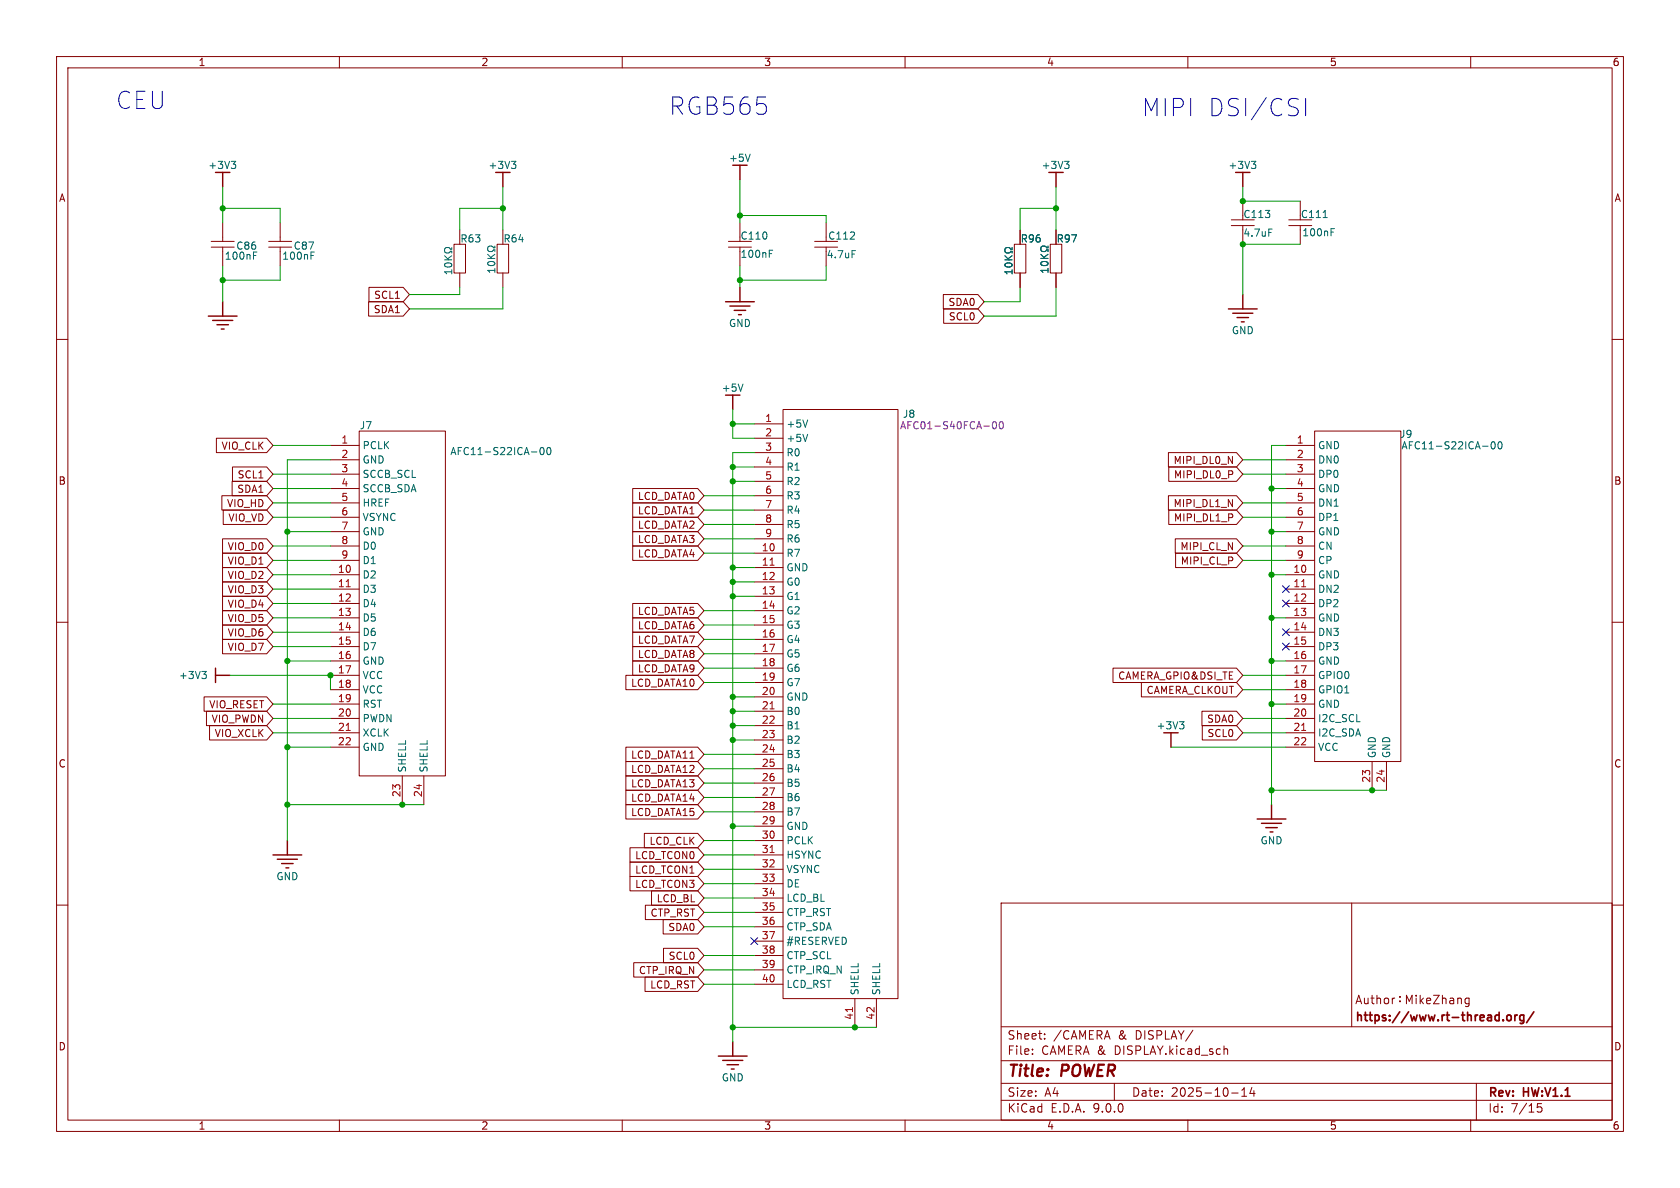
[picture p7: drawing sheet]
<svg xmlns="http://www.w3.org/2000/svg" width="297mm" height="210mm" viewBox="0 0 297 210" stroke-linecap="round" stroke-linejoin="round" font-family="sans-serif">
<g fill="none" stroke="#840000" stroke-width=".18">
<path d="M10 10h277v190h-277zM12 12h273v186h-273zM60 10v2M110 10v2M160 10v2M210 10v2M260 10v2M39.4 39.4v3.3M49.5 39.4v3.3M130.8 39.4v2.5M146 39.4v2.5M217.7 38.9h4"/>
<path d="M217.7 39.9h4M219.7 35.6v2.5M219.7 39.9v3.3M227.8 38.9h4.1M227.8 39.9h4.1M229.9 35.6v2.5M229.9 39.9v3.3M37.3 42.7h4.1M37.3 43.7h4.1M39.4 43.7v3.3M47.5 42.7h4.1M47.5 43.7h4.1"/>
<path d="M49.5 43.7v3.3M65.2 53.3h6.1l1.1 1.3-1.1 1.3h-6.1zM65.2 50.8h6.1l1.1 1.3-1.1 1.2h-6.1zM80.3 43.2h2v5.1h-2zM81.3 40.6v2.6M81.3 48.3v2.5M87.9 43.2h2v5.1h-2zM88.9 40.6v2.6M88.9 48.3v2.5M128.8 42.7h4M128.8 43.7h4M130.8 43.7v3.3"/>
<path d="M144 42.7h4.1M144 43.7h4.1M146 43.7v3.3M166.8 52.1h6.1l1.1 1.2-1.1 1.3h-6.1zM166.8 54.6h6.1l1.1 1.3-1.1 1.3h-6.1zM179.3 43.2h2.1v5.1h-2.1zM180.3 40.6v2.6M180.3 48.3v2.5M185.7 43.2h2v5.1h-2zM186.7 40.6v2.6M186.7 48.3v2.5M10 60h2"/>
<path d="M38.3 77.5h8.8l1.2 1.2-1.2 1.3h-8.8zM58.4 78.7h5.1M63.5 76.2h15.2v61h-15.2zM133.3 74.9h5.1M133.3 77.5h5.1M138.4 72.4h20.3v104.1h-20.3zM227.3 78.7h5.1M232.4 76.2h15.2v58.4h-15.2zM285 60h2M39.2 87.6h7.9l1.2 1.3-1.2 1.3h-7.9zM39.3 97.8h7.8l1.2 1.3-1.2 1.2h-7.8zM39.3 95.2h7.8l1.2 1.3-1.2 1.3h-7.8z"/>
<path d="M39.5 90.2h7.6l1.2 1.2-1.2 1.3h-7.6zM41 85.1h6.1l1.2 1.3-1.2 1.2h-6.1zM41.1 82.5h6l1.2 1.3-1.2 1.3h-6zM58.4 81.3h5.1M58.4 83.8h5.1M58.4 86.4h5.1M58.4 88.9h5.1M58.4 91.4h5.1M58.4 94h5.1M58.4 96.5h5.1M58.4 99.1h5.1M111.9 88.9h11.4l1.2 1.3-1.2 1.2h-11.4z"/>
<path d="M111.9 96.5h11.4l1.2 1.3-1.2 1.3h-11.4zM111.9 94h11.4l1.2 1.3-1.2 1.2h-11.4zM111.9 86.4h11.4l1.2 1.2-1.2 1.3h-11.4zM111.9 91.4h11.4l1.2 1.3-1.2 1.3h-11.4zM133.3 80h5.1M133.3 82.6h5.1M133.3 85.1h5.1M133.3 87.6h5.1M133.3 90.2h5.1M133.3 92.7h5.1M133.3 95.3h5.1M133.3 97.8h5.1"/>
<path d="M206.6 87.6h12l1.1 1.3-1.1 1.3h-12zM206.6 80h12l1.1 1.3-1.1 1.3h-12zM206.6 90.2h12l1.1 1.2-1.1 1.3h-12zM206.6 82.5h12l1.1 1.3-1.1 1.3h-12zM207.8 95.2h10.8l1.1 1.3-1.1 1.3h-10.8zM207.8 97.8h10.8l1.1 1.3-1.1 1.2h-10.8zM227.3 81.3h5.1M227.3 83.8h5.1M227.3 86.4h5.1M227.3 88.9h5.1M227.3 91.4h5.1M227.3 94h5.1"/>
<path d="M227.3 96.5h5.1M227.3 99.1h5.1M10 110h2M39.3 105.4h7.8l1.2 1.3-1.2 1.3h-7.8zM39.3 113h7.8l1.2 1.3-1.2 1.3h-7.8zM39.3 102.9h7.8l1.2 1.2-1.2 1.3h-7.8zM39.3 100.3h7.8l1.2 1.3-1.2 1.3h-7.8zM39.3 107.9h7.8l1.2 1.3-1.2 1.3h-7.8zM39.3 110.5h7.8l1.2 1.3-1.2 1.2h-7.8zM58.4 101.6h5.1M58.4 104.1h5.1M58.4 106.7h5.1"/>
<path d="M58.4 109.2h5.1M58.4 111.8h5.1M58.4 114.3h5.1M58.4 116.8h5.1M58.4 119.4h5.1M110.6 119.4h12.7l1.2 1.3-1.2 1.2h-12.7zM111.9 114.3h11.4l1.2 1.3-1.2 1.2h-11.4zM111.9 111.8h11.4l1.2 1.2-1.2 1.3h-11.4zM111.9 109.2h11.4l1.2 1.3-1.2 1.3h-11.4zM111.9 106.7h11.4l1.2 1.3-1.2 1.2h-11.4zM111.9 116.8h11.4l1.2 1.3-1.2 1.3h-11.4zM133.3 100.3h5.1"/>
<path d="M133.3 102.9h5.1M133.3 105.4h5.1M133.3 108h5.1M133.3 110.5h5.1M133.3 113h5.1M133.3 115.6h5.1M133.3 118.1h5.1M196.8 118.1h21.8l1.1 1.3-1.1 1.3h-21.8zM227.3 101.6h5.1M227.3 104.1h5.1M227.3 106.7h5.1M227.3 109.2h5.1"/>
<path d="M227.3 111.8h5.1M227.3 114.3h5.1M227.3 116.8h5.1M227.3 119.4h5.1M285 110h2M36.1 123.2h11l1.2 1.3-1.2 1.2h-11zM36.5 125.7h10.6l1.2 1.3-1.2 1.3h-10.6zM37 128.3h10.1l1.2 1.2-1.2 1.3h-10.1zM58.4 121.9h5.1M58.4 124.5h5.1M58.4 127h5.1M58.4 129.5h5.1"/>
<path d="M58.4 132.1h5.1M71.1 137.2v5M74.9 137.2v5M110.6 134.6h12.7l1.2 1.3-1.2 1.3h-12.7zM110.6 132.1h12.7l1.2 1.3-1.2 1.2h-12.7zM110.6 139.7h12.7l1.2 1.3-1.2 1.2h-12.7zM110.6 137.2h12.7l1.2 1.2-1.2 1.3h-12.7zM133.3 120.7h5.1M133.3 123.2h5.1M133.3 125.7h5.1M133.3 128.3h5.1M133.3 130.8h5.1"/>
<path d="M133.3 133.4h5.1M133.3 135.9h5.1M133.3 138.4h5.1M201.8 120.6h16.8l1.1 1.3-1.1 1.3h-16.8zM212.5 125.7h6.1l1.1 1.3-1.1 1.3h-6.1zM212.5 128.3h6.1l1.1 1.2-1.1 1.3h-6.1zM227.3 121.9h5.1M227.3 124.5h5.1M227.3 127h5.1M227.3 129.5h5.1M227.3 132.1h5.1M242.6 134.6v5.1"/>
<path d="M245.1 134.6v5.1M110.6 142.2h12.7l1.2 1.3-1.2 1.3h-12.7zM111.4 149.9h11.9l1.2 1.2-1.2 1.3h-11.9zM111.4 154.9h11.9l1.2 1.3-1.2 1.3h-11.9zM111.4 152.4h11.9l1.2 1.3-1.2 1.2h-11.9zM113.9 147.3h9.4l1.2 1.3-1.2 1.3h-9.4zM115.2 157.5h8.1l1.2 1.3-1.2 1.2h-8.1zM133.3 141h5.1M133.3 143.5h5.1M133.3 146.1h5.1M133.3 148.6h5.1M133.3 151.1h5.1"/>
<path d="M133.3 153.7h5.1M133.3 156.2h5.1M133.3 158.8h5.1M177 159.6h108v38.4h-108zM239 159.6v21.9M10 160h2M112 170.2h11.3l1.2 1.3-1.2 1.2h-11.3zM114 172.7h9.3l1.2 1.3-1.2 1.3h-9.3zM114.1 160h9.2l1.2 1.3-1.2 1.3h-9.2zM117.2 162.6h6.1l1.2 1.2-1.2 1.3h-6.1zM117.3 167.6h6l1.2 1.3-1.2 1.3h-6zM133.3 161.3h5.1"/>
<path d="M133.3 163.8h5.1M133.3 166.4h5.1M133.3 168.9h5.1M133.3 171.5h5.1M133.3 174h5.1M151.1 176.5v5.1M154.9 176.5v5.1M239.7 177.4l.5-1.5 .5 1.5M239.9 177h.7M241.2 176.4l.1 1h.3l.3-.1M241.9 176.4v1M242.4 176.4h.5"/>
<path d="M242.6 175.9v1.3l.3 .2M243.4 176.6l.2-.2 .4 .1 .1 .9M243.4 175.9v1.5M244.9 176.5l.3-.1 .3 .3v.5l-.3 .2h-.3l-.2-.2v-.5zM246.1 176.4v1M246.6 176.4l-.3 .1-.2 .2M247.5 176.9v.2M247.5 176.2v.1M248.6 177.4v-1.5l.5 1.1 .5-1.1v1.5M250.4 175.9v.2M250.4 176.4v1M251.1 175.9v1.5"/>
<path d="M251.2 176.9l.4 .5M251.6 176.4l-.5 .6M252.2 176.9l.7-.1v-.3l-.5-.1-.2 .3 .1 .7h.6M253.4 175.9h1l-1 1.5h1M255 176.6l.2-.2 .4 .1v.9M255 175.9v1.5M256.4 176.5h.5l.1 .9M257 176.8l-.5 .1a.29 .29 0 0 0-.2 .3 .29 .29 0 0 0 .2 .2h.5M257.7 176.6l.2-.2 .4 .1 .1 .9M257.7 176.4v1M259.7 176.5l-.4-.1-.3 .3v.5l.1 .2h.6M259.7 176.4v1.3l-.3 .2h-.3"/>
<path d="M285 160h2M60 198v2M110 198v2M160 198v2M177 194.5h108M177 191.5h108M177 187.5h108M177 181.5h108M182.5 186.3v.1M182.5 185.5v.1M184.7 183.6v.1M184.7 182.8v.1"/>
<path d="M197 191.5v3M210 198v2M216.5 185.5h.5v.9M217.7 193.2h1.2M219.5 193.8h.9M219.5 192.7l.5-.4v1.5M221.3 192.2l-.3 1.1h.9M221.7 192.8v1M260 198v2M261 191.5v6.5M272.5 195.1h-.7l-.1 .7 .3-.1h.5l.1 .3-.1 .5-.2 .1-.6-.1"/>
</g>
<path d="M266.5 179.5l.4-.1 .3 .3v.4l-.3 .3h-.4l-.1-.3v-.4zM267.8 179.4v1M268.2 179.4l-.2 .1-.2 .2M269.4 179.5l-.4-.1-.3 .3v.4l.1 .3h.6M269.4 179.4v1.2l-.3 .3h-.4M271.2 178.9l-1.3 1.9M265.7 180.3v.1" fill="none" stroke="#840000" stroke-width=".3"/>
<g fill="none" stroke="#006464" stroke-width=".18">
<path d="M40.9 28.5h.8l-.5 .5M41.4 29l.3 .2v.3l-.3 .3M90.4 28.5h.8l-.4 .5M91 29l.2 .2v.3l-.2 .3M132.6 27.2l-.4 1.3M188.2 28.5h.8l-.4 .5M188.7 29l.3 .2v.3l-.3 .3M221.2 28.5h.8l-.4 .5M221.8 29l.2 .2v.3l-.2 .3M233.9 38.5h.7M44.8 45.2h.4M55 45.2h.4"/>
<path d="M78.6 45.9h1.3M78.6 45.2l.7 .7M78.7 46.7a.75 .75 0 0 1 1.2 .2 .72 .72 0 0 1-1.3-.1zM79.9 48.1h-1.3l.4 .3M79.9 43.8v.3h-.3a.54 .54 0 0 0-.7-.3 .54 .54 0 0 0-.2 .7 .58 .58 0 0 0 .9-.1h.3v.3M79.9 47.7v.7M79.9 45.2l-.8 .6M86.2 45.7h1.3M86.2 45l.7 .7M86.3 46.3a.69 .69 0 0 1 1.2 .3 .72 .72 0 0 1-1.3-.1zM87.5 47.8h-1.3l.4 .4M87.5 43.5v.3h-.3a.54 .54 0 0 0-.7-.3 .54 .54 0 0 0-.2 .8 .58 .58 0 0 0 .9-.1h.3v.3"/>
<path d="M87.5 47.4v.8M87.5 45l-.7 .5M136 44.8h.4M136 44.2h.6M150.6 44.3h.6M177.7 45.9h1.2M177.7 45.2l.7 .7M177.8 46.6a.69 .69 0 0 1 1.1 .3 .72 .72 0 0 1-1.2-.1zM178.9 43.8v.3h-.2a.54 .54 0 0 0-.8-.3 .54 .54 0 0 0-.2 .7 .58 .58 0 0 0 1-.1h.2v.3M178.9 47.7v.7M178.9 48.1h-1.2l.3 .3M178.9 45.2l-.7 .6"/>
<path d="M184 45.7h1.3M184 45l.7 .7M184.1 46.3a.69 .69 0 0 1 1.2 .3 .72 .72 0 0 1-1.3-.1zM185.3 43.5v.3h-.3a.54 .54 0 0 0-.7-.3 .54 .54 0 0 0-.2 .8 .58 .58 0 0 0 .9-.1h.3v.3M185.3 47.4v.8M185.3 47.8h-1.3l.4 .4M185.3 45l-.8 .5M224.3 40.5h.6M235.3 41h.4M235.3 40.4h.6M93.9 79.9h1M95.6 79.2l.2-.1a.68 .68 0 0 1 .4 .6 .68 .68 0 0 1-.4 .7l-.2-.1-.1-.4z"/>
<path d="M96.8 79.2l.2-.1a.68 .68 0 0 1 .4 .6 .68 .68 0 0 1-.4 .7l-.2-.1-.1-.4zM131.4 67.9l-.5 1.3M142.8 74.2l-.4 1.3M142.8 76.8l-.4 1.2M262.1 78.9h1M263.7 78.2l.2-.1a.68 .68 0 0 1 .4 .6 .68 .68 0 0 1-.4 .7l-.2-.2-.1-.3zM265 78.1h.1a.68 .68 0 0 1 .5 .6 .68 .68 0 0 1-.5 .7 .84 .84 0 0 1-.1-1.3zM35.7 118.7h.8l-.4 .5M36.2 119.2l.3 .2v.3l-.3 .3M208.5 127.6h.8l-.4 .5M209.1 128.1l.2 .2v.3l-.2 .2"/>
</g>
<g fill="none" stroke="#840000" stroke-width=".25">
<path d="M39.4 30.5v2.5M88.9 30.5v2.5M130.8 29.2v2.6M186.7 30.5v2.5M219.7 30.5v2.5M36.8 55.9h5.1M37.6 56.6h3.5M38.4 57.4h2M39.1 58.2h.5M39.4 53.3v2.6M128.3 53.3h5M129 54.1h3.6"/>
<path d="M129.8 54.9h2M130.6 55.6h.5M130.8 50.8v2.5M217.2 54.6h5M217.9 55.4h3.6M218.7 56.1h2M219.5 56.9h.5M219.7 52.1v2.5M129.5 69.9v2.5M38.1 118.1v2.6M38.1 119.4h2.5M207 129.5v2.6"/>
<path d="M48.3 151.1h5M49 151.9h3.6M49.8 152.7h2M50.5 153.4h.6M50.8 148.6v2.5M222.2 144.8h5.1M223 145.5h3.6M223.8 146.3h2M224.5 147.1h.5M224.8 142.2v2.6M127 186.7h5.1M127.8 187.5h3.5"/>
<path d="M128.5 188.2h2.1M129.3 189h.5M129.5 184.2v2.5"/>
</g>
<path d="M136.1 99.9h.8M61.2 103.7h.7M230.1 103.7h.7M61.2 129.1h.7M136.1 125.3h.8M230.1 129.1h.7M136.1 150.7h.8M150.7 178.1v.7" fill="none" stroke="#a90000" stroke-width=".18"/>
<path d="M173.9 75.3h1M175.6 74.7l.1-.2a.68 .68 0 0 1 .5 .7 .68 .68 0 0 1-.5 .6l-.1-.1-.2-.4zM176.8 74.7l.2-.2a.68 .68 0 0 1 .4 .7 .68 .68 0 0 1-.4 .6l-.2-.1-.1-.4z" fill="none" stroke="#840084" stroke-width=".18"/>
<g fill="none" stroke="#009600" stroke-width=".18">
<path d="M39.4 33v6.4M39.4 36.8h10.1v2.6M88.9 36.8h-7.6v3.8M88.9 33v7.6M130.8 31.8v7.6M130.8 38.1h15.2v1.3M186.7 36.8h-6.4v3.8M186.7 33v7.6M219.7 33v2.6h10.2M39.4 47v6.3M49.5 47v2.5h-10.1M81.3 50.8v1.3h-8.9"/>
<path d="M88.9 50.8v3.8h-16.5M130.8 47v3.8M146 47v2.5h-15.2M180.3 50.8v2.5h-6.3M186.7 50.8v5.1h-12.7M229.9 43.2h-10.2v8.9M48.3 78.7h10.1M129.5 72.4v5.1h3.8M129.5 74.9h3.8M227.3 78.7h-2.5v63.5M48.3 83.8h10.1M48.3 91.4h10.1"/>
<path d="M48.3 88.9h10.1M48.3 86.4h10.1M48.3 99.1h10.1M48.3 96.5h10.1M50.8 94h7.6M58.4 81.3h-7.6v67.3M124.5 95.3h8.8M124.5 97.8h8.8M124.5 90.2h8.8M124.5 87.6h8.8M124.5 92.7h8.8M129.5 85.1h3.8"/>
<path d="M129.5 82.6h3.8M133.3 80h-3.8v104.2M219.7 83.8h7.6M219.7 91.4h7.6M219.7 88.9h7.6M219.7 81.3h7.6M219.7 99.1h7.6M219.7 96.5h7.6M224.8 94h2.5M224.8 86.4h2.5M40.6 119.4h17.8v2.5M48.3 101.6h10.1"/>
<path d="M48.3 109.2h10.1M48.3 106.7h10.1M48.3 104.1h10.1M48.3 114.3h10.1M48.3 111.8h10.1M50.8 116.8h7.6M124.5 110.5h8.8M124.5 113h8.8M124.5 115.6h8.8M124.5 108h8.8M124.5 118.1h8.8M129.5 105.4h3.8"/>
<path d="M129.5 102.9h3.8M129.5 100.3h3.8M219.7 119.4h7.6M224.8 116.8h2.5M224.8 101.6h2.5M224.8 109.2h2.5M48.3 129.5h10.1M48.3 124.5h10.1M48.3 127h10.1M50.8 132.1h7.6M124.5 120.7h8.8M124.5 133.4h8.8"/>
<path d="M124.5 135.9h8.8M124.5 138.4h8.8M129.5 123.2h3.8M129.5 128.3h3.8M129.5 130.8h3.8M129.5 125.7h3.8M207 132.1h20.3M219.7 129.5h7.6M219.7 127h7.6M219.7 121.9h7.6M224.8 124.5h2.5M224.8 139.7h20.3"/>
<path d="M50.8 142.2h24.1M124.5 141h8.8M124.5 143.5h8.8M124.5 153.7h8.8M124.5 151.1h8.8M124.5 148.6h8.8M124.5 156.2h8.8M124.5 158.8h8.8M129.5 146.1h3.8M124.5 161.3h8.8M124.5 163.8h8.8M124.5 171.5h8.8"/>
<path d="M124.5 174h8.8M124.5 168.9h8.8M129.5 181.6h25.4"/>
</g>
<path d="M226.7 113.7l1.2 1.2M226.7 106.1l1.2 1.2M226.7 111.2l1.2 1.2M226.7 103.5l1.2 1.2M227.9 113.7l-1.2 1.2M227.9 106.1l-1.2 1.2M227.9 111.2l-1.2 1.2M227.9 103.5l-1.2 1.2M132.7 165.8l1.3 1.2M134 165.8l-1.3 1.2" fill="none" stroke="#000084" stroke-width=".18"/>
<path d="M230.8 17.4v3.1" fill="none" stroke="#0000c2" stroke-width=".18"/>
<g fill="#009600" stroke="#009600" stroke-width=".18">
<circle cx="39.4" cy="36.8" r=".46"/>
<circle cx="50.8" cy="94" r=".46"/>
<circle cx="39.4" cy="49.5" r=".46"/>
<circle cx="219.7" cy="35.6" r=".46"/>
<circle cx="186.7" cy="36.8" r=".46"/>
<circle cx="224.8" cy="86.4" r=".46"/>
<circle cx="219.7" cy="43.2" r=".46"/>
<circle cx="129.5" cy="123.2" r=".46"/>
<circle cx="129.5" cy="125.7" r=".46"/>
<circle cx="129.5" cy="128.3" r=".46"/>
<circle cx="129.5" cy="130.8" r=".46"/>
<circle cx="50.8" cy="142.2" r=".46"/>
<circle cx="71.1" cy="142.2" r=".46"/>
<circle cx="50.8" cy="116.8" r=".46"/>
<circle cx="58.4" cy="119.4" r=".46"/>
<circle cx="50.8" cy="132.1" r=".46"/>
<circle cx="224.8" cy="124.5" r=".46"/>
<circle cx="224.8" cy="139.7" r=".46"/>
<circle cx="242.6" cy="139.7" r=".46"/>
<circle cx="224.8" cy="109.2" r=".46"/>
<circle cx="224.8" cy="116.8" r=".46"/>
<circle cx="224.8" cy="101.6" r=".46"/>
<circle cx="224.8" cy="94" r=".46"/>
<circle cx="129.5" cy="105.4" r=".46"/>
<circle cx="129.5" cy="102.9" r=".46"/>
<circle cx="129.5" cy="100.3" r=".46"/>
<circle cx="130.8" cy="38.1" r=".46"/>
<circle cx="129.5" cy="85.1" r=".46"/>
<circle cx="129.5" cy="82.6" r=".46"/>
<circle cx="88.9" cy="36.8" r=".46"/>
<circle cx="129.5" cy="74.9" r=".46"/>
<circle cx="130.8" cy="49.5" r=".46"/>
<circle cx="151.1" cy="181.6" r=".46"/>
<circle cx="129.5" cy="146.1" r=".46"/>
<circle cx="129.5" cy="181.6" r=".46"/>
</g>
<g font-size="4.2" fill="#0000c2">
<text x="20.3" y="19.6">CEU</text>
<text x="118.1" y="20.6">RGB565</text>
<text x="201.9" y="20.8">MIPI DSI/CSI</text>
</g>
<g font-size="2.8" fill="#840000">
<text x="178" y="190.9">Title:</text>
<text x="187.7" y="190.9">POWER</text>
</g>
<g font-size="2.1" fill="#840000">
<text x="178" y="184">Sheet:</text>
<text x="186.2" y="184">/CAMERA</text>
<text x="197.7" y="184">&amp;</text>
<text x="200.9" y="184">DISPLAY/</text>
<text x="239.5" y="181">https://www.rt-thread.org/</text>
<text x="178" y="186.7">File:</text>
<text x="184.1" y="186.7">CAMERA &amp;</text>
<text x="197.2" y="186.7">DISPLAY.kicad_sch</text>
<text x="178" y="196.9">KiCad</text>
<text x="178" y="194.1">Size:</text>
<text x="184.7" y="194.1">A4</text>
<text x="185.7" y="196.9">E.D.A.</text>
<text x="193.3" y="196.9">9.0.0</text>
<text x="200" y="194.1">Date:</text>
<text x="207" y="194.1">2025-10-14</text>
<text x="263" y="194.3">Rev:</text>
<text x="263" y="196.9">Id:</text>
<text x="267.1" y="196.9">7/15</text>
<text x="269.4" y="194.3">HW:V1.1</text>
</g>
<g font-size="1.8" fill="#840000">
<text x="35" y="11.9">1</text>
<text x="85" y="11.9">2</text>
<text x="135" y="11.9">3</text>
<text x="185" y="11.9">4</text>
<text x="235" y="11.9">5</text>
<text x="285" y="11.9">6</text>
<text x="10.3" y="35.9">A</text>
<text x="285.3" y="35.9">A</text>
<text x="66" y="53">SCL1</text>
<text x="66" y="55.6">SDA1</text>
<text x="167.6" y="54.3">SDA0</text>
<text x="167.6" y="56.8">SCL0</text>
<text x="39.1" y="79.7">VIO_CLK</text>
<text x="207.4" y="82.2">MIPI_DL0_N</text>
<text x="10.3" y="85.9">B</text>
<text x="40" y="89.9">VIO_HD</text>
<text x="41.9" y="87.3">SDA1</text>
<text x="41.9" y="84.8">SCL1</text>
<text x="112.7" y="88.6">LCD_DATA0</text>
<text x="207.4" y="89.9">MIPI_DL1_N</text>
<text x="207.4" y="84.8">MIPI_DL0_P</text>
<text x="285.3" y="85.9">B</text>
<text x="40.3" y="92.4">VIO_VD</text>
<text x="112.7" y="91.1">LCD_DATA1</text>
<text x="112.7" y="93.7">LCD_DATA2</text>
<text x="207.4" y="92.4">MIPI_DL1_P</text>
<text x="40.2" y="100">VIO_D1</text>
<text x="40.2" y="97.5">VIO_D0</text>
<text x="112.7" y="98.7">LCD_DATA4</text>
<text x="112.7" y="96.2">LCD_DATA3</text>
<text x="208.6" y="97.5">MIPI_CL_N</text>
<text x="208.6" y="100">MIPI_CL_P</text>
<text x="40.2" y="107.6">VIO_D4</text>
<text x="40.2" y="105.1">VIO_D3</text>
<text x="40.2" y="102.6">VIO_D2</text>
<text x="40.2" y="110.2">VIO_D5</text>
<text x="40.2" y="112.7">VIO_D6</text>
<text x="112.7" y="114">LCD_DATA7</text>
<text x="112.7" y="111.4">LCD_DATA6</text>
<text x="112.7" y="108.9">LCD_DATA5</text>
<text x="40.2" y="115.3">VIO_D7</text>
<text x="112.7" y="116.5">LCD_DATA8</text>
<text x="112.7" y="119.1">LCD_DATA9</text>
<text x="36.9" y="125.4">VIO_RESET</text>
<text x="111.5" y="121.6">LCD_DATA10</text>
<text x="197.6" y="120.3">CAMERA_GPIO&amp;DSI_TE</text>
<text x="202.6" y="122.9">CAMERA_CLKOUT</text>
<text x="37.3" y="128">VIO_PWDN</text>
<text x="37.9" y="130.5">VIO_XCLK</text>
<text x="213.3" y="128">SDA0</text>
<text x="213.4" y="130.5">SCL0</text>
<text x="10.3" y="135.9">C</text>
<text x="111.5" y="136.8">LCD_DATA12</text>
<text x="111.5" y="134.3">LCD_DATA11</text>
<text x="285.3" y="135.9">C</text>
<text x="111.5" y="141.9">LCD_DATA14</text>
<text x="111.5" y="139.4">LCD_DATA13</text>
<text x="111.5" y="144.5">LCD_DATA15</text>
<text x="114.7" y="149.5">LCD_CLK</text>
<text x="112.2" y="152.1">LCD_TCON0</text>
<text x="112.2" y="154.6">LCD_TCON1</text>
<text x="112.2" y="157.2">LCD_TCON3</text>
<text x="116" y="159.7">LCD_BL</text>
<text x="114.9" y="162.2">CTP_RST</text>
<text x="118.1" y="164.8">SDA0</text>
<text x="112.8" y="172.4">CTP_IRQ_N</text>
<text x="118.1" y="169.9">SCL0</text>
<text x="114.8" y="174.9">LCD_RST</text>
<text x="10.3" y="185.9">D</text>
<text x="285.3" y="185.9">D</text>
<text x="35" y="199.9">1</text>
<text x="85" y="199.9">2</text>
<text x="135" y="199.9">3</text>
<text x="185" y="199.9">4</text>
<text x="235" y="199.9">5</text>
<text x="285" y="199.9">6</text>
</g>
<g font-size="1.8" fill="#006464">
<text x="128.8" y="28.8">+5V</text>
<text x="36.7" y="30.1">+3V3</text>
<text x="86.3" y="30.1">+3V3</text>
<text x="184" y="30.1">+3V3</text>
<text x="217.1" y="30.1">+3V3</text>
<text x="219.7" y="38.7">C113</text>
<text x="229.9" y="38.7">C111</text>
<text x="230.1" y="42">100nF</text>
<text x="39.6" y="46.1">100nF</text>
<text x="41.7" y="44.3">C86</text>
<text x="49.8" y="46.1">100nF</text>
<text x="51.8" y="44.3">C87</text>
<text x="81.3" y="43.1">R63</text>
<text x="88.9" y="43.1">R64</text>
<text x="130.8" y="42.6">C110</text>
<text x="130.8" y="45.8">100nF</text>
<text x="146.1" y="45.9">4.7uF</text>
<text x="146.3" y="42.6">C112</text>
<text x="180.3" y="43.1">R96</text>
<text x="186.7" y="43.1">R97</text>
<text x="219.7" y="42">4.7uF</text>
<text x="128.8" y="58">GND</text>
<text x="217.7" y="59.3">GND</text>
<text x="127.5" y="69.4">+5V</text>
<text x="63.5" y="76.1">J7</text>
<text x="138.9" y="75.8">+5V</text>
<text x="247.4" y="77.6">J9</text>
<text x="64" y="79.6">PCLK</text>
<text x="64" y="82.1">GND</text>
<text x="79.5" y="80.7">AFC11-S22ICA-00</text>
<text x="138.9" y="78.3">+5V</text>
<text x="138.9" y="80.9">R0</text>
<text x="138.9" y="83.4">R1</text>
<text x="232.9" y="79.6">GND</text>
<text x="232.9" y="82.1">DN0</text>
<text x="247.7" y="79.6">AFC11-S22ICA-00</text>
<text x="64" y="84.7">SCCB_SCL</text>
<text x="64" y="87.2">SCCB_SDA</text>
<text x="64" y="89.8">HREF</text>
<text x="138.9" y="86">R2</text>
<text x="138.9" y="88.5">R3</text>
<text x="232.9" y="84.7">DP0</text>
<text x="232.9" y="87.2">GND</text>
<text x="232.9" y="89.8">DN1</text>
<text x="64" y="92.3">VSYNC</text>
<text x="64" y="94.8">GND</text>
<text x="138.9" y="91">R4</text>
<text x="138.9" y="93.6">R5</text>
<text x="232.9" y="92.3">DP1</text>
<text x="232.9" y="94.8">GND</text>
<text x="64" y="97.4">D0</text>
<text x="64" y="99.9">D1</text>
<text x="138.9" y="96.1">R6</text>
<text x="138.9" y="98.7">R7</text>
<text x="138.9" y="101.2">GND</text>
<text x="232.9" y="97.4">CN</text>
<text x="232.9" y="99.9">CP</text>
<text x="64" y="102.5">D2</text>
<text x="64" y="105">D3</text>
<text x="64" y="107.5">D4</text>
<text x="138.9" y="103.7">G0</text>
<text x="138.9" y="106.3">G1</text>
<text x="232.9" y="102.5">GND</text>
<text x="232.9" y="105">DN2</text>
<text x="232.9" y="107.5">DP2</text>
<text x="64" y="110.1">D5</text>
<text x="64" y="112.6">D6</text>
<text x="138.9" y="108.8">G2</text>
<text x="138.9" y="111.4">G3</text>
<text x="138.9" y="113.9">G4</text>
<text x="232.9" y="110.1">GND</text>
<text x="232.9" y="112.6">DN3</text>
<text x="64" y="115.2">D7</text>
<text x="64" y="117.7">GND</text>
<text x="138.9" y="116.4">G5</text>
<text x="138.9" y="119">G6</text>
<text x="232.9" y="115.2">DP3</text>
<text x="232.9" y="117.7">GND</text>
<text x="31.5" y="120.2">+3V3</text>
<text x="64" y="120.2">VCC</text>
<text x="64" y="122.8">VCC</text>
<text x="64" y="125.3">RST</text>
<text x="138.9" y="121.5">G7</text>
<text x="138.9" y="124.1">GND</text>
<text x="232.9" y="120.2">GPIO0</text>
<text x="232.9" y="122.8">GPIO1</text>
<text x="232.9" y="125.3">GND</text>
<text x="64" y="127.9">PWDN</text>
<text x="64" y="130.4">XCLK</text>
<text x="138.9" y="126.6">B0</text>
<text x="138.9" y="129.1">B1</text>
<text x="138.9" y="131.7">B2</text>
<text x="204.4" y="129.1">+3V3</text>
<text x="232.9" y="127.9">I2C_SCL</text>
<text x="232.9" y="130.4">I2C_SDA</text>
<text x="64" y="132.9">GND</text>
<text x="72" y="136.7" transform="rotate(-90 72 136.7)">SHELL</text>
<text x="75.8" y="136.7" transform="rotate(-90 75.8 136.7)">SHELL</text>
<text x="138.9" y="134.2">B3</text>
<text x="138.9" y="136.8">B4</text>
<text x="232.9" y="132.9">VCC</text>
<text x="243.4" y="134.1" transform="rotate(-90 243.4 134.1)">GND</text>
<text x="246" y="134.1" transform="rotate(-90 246 134.1)">GND</text>
<text x="138.9" y="139.3">B5</text>
<text x="138.9" y="141.8">B6</text>
<text x="138.9" y="144.4">B7</text>
<text x="138.9" y="146.9">GND</text>
<text x="138.9" y="149.5">PCLK</text>
<text x="222.8" y="149.5">GND</text>
<text x="48.8" y="155.8">GND</text>
<text x="138.9" y="152">HSYNC</text>
<text x="138.9" y="154.5">VSYNC</text>
<text x="138.9" y="157.1">DE</text>
<text x="138.9" y="159.6">LCD_BL</text>
<text x="138.9" y="162.2">CTP_RST</text>
<text x="138.9" y="164.7">CTP_SDA</text>
<text x="138.9" y="167.2">#RESERVED</text>
<text x="138.9" y="169.8">CTP_SCL</text>
<text x="138.9" y="172.3">CTP_IRQ_N</text>
<text x="138.9" y="174.9">LCD_RST</text>
<text x="152" y="176" transform="rotate(-90 152 176)">SHELL</text>
<text x="155.8" y="176" transform="rotate(-90 155.8 176)">SHELL</text>
<text x="127.5" y="191.4">GND</text>
</g>
<g font-size="1.8" fill="#a90000">
<text x="135.2" y="74.7">1</text>
<text x="135.2" y="77.2">2</text>
<text x="60.3" y="78.5">1</text>
<text x="60.3" y="81">2</text>
<text x="60.3" y="83.6">3</text>
<text x="135.2" y="79.8">3</text>
<text x="135.2" y="82.3">4</text>
<text x="229.2" y="78.5">1</text>
<text x="229.2" y="81">2</text>
<text x="229.2" y="83.6">3</text>
<text x="60.3" y="86.1">4</text>
<text x="60.3" y="88.6">5</text>
<text x="135.2" y="84.8">5</text>
<text x="135.2" y="87.4">6</text>
<text x="135.2" y="89.9">7</text>
<text x="229.2" y="86.1">4</text>
<text x="229.2" y="88.6">5</text>
<text x="60.3" y="91.2">6</text>
<text x="60.3" y="93.7">7</text>
<text x="135.2" y="92.5">8</text>
<text x="135.2" y="95">9</text>
<text x="229.2" y="91.2">6</text>
<text x="229.2" y="93.7">7</text>
<text x="59.6" y="101.3">10</text>
<text x="60.3" y="96.3">8</text>
<text x="60.3" y="98.8">9</text>
<text x="134.6" y="97.5">10</text>
<text x="134.6" y="100.1">11</text>
<text x="228.6" y="101.3">10</text>
<text x="229.2" y="96.3">8</text>
<text x="229.2" y="98.8">9</text>
<text x="59.6" y="103.9">11</text>
<text x="59.6" y="106.4">12</text>
<text x="134.6" y="102.6">12</text>
<text x="134.6" y="105.2">13</text>
<text x="134.6" y="107.7">14</text>
<text x="228.6" y="103.9">11</text>
<text x="228.6" y="106.4">12</text>
<text x="59.6" y="109">13</text>
<text x="59.6" y="111.5">14</text>
<text x="134.6" y="110.2">15</text>
<text x="134.6" y="112.8">16</text>
<text x="228.6" y="109">13</text>
<text x="228.6" y="111.5">14</text>
<text x="59.6" y="114">15</text>
<text x="59.6" y="116.6">16</text>
<text x="59.6" y="119.1">17</text>
<text x="134.6" y="115.3">17</text>
<text x="134.6" y="117.9">18</text>
<text x="228.6" y="114">15</text>
<text x="228.6" y="116.6">16</text>
<text x="228.6" y="119.1">17</text>
<text x="59.6" y="121.7">18</text>
<text x="59.6" y="124.2">19</text>
<text x="134.6" y="120.4">19</text>
<text x="134.6" y="122.9">20</text>
<text x="134.6" y="125.5">21</text>
<text x="228.6" y="121.7">18</text>
<text x="228.6" y="124.2">19</text>
<text x="59.6" y="126.7">20</text>
<text x="59.6" y="129.3">21</text>
<text x="59.6" y="131.8">22</text>
<text x="134.6" y="128">22</text>
<text x="134.6" y="130.6">23</text>
<text x="228.6" y="126.7">20</text>
<text x="228.6" y="129.3">21</text>
<text x="228.6" y="131.8">22</text>
<text x="134.6" y="133.1">24</text>
<text x="134.6" y="135.6">25</text>
<text x="70.9" y="141" transform="rotate(-90 70.9 141)">23</text>
<text x="74.7" y="141" transform="rotate(-90 74.7 141)">24</text>
<text x="134.6" y="138.2">26</text>
<text x="134.6" y="140.7">27</text>
<text x="134.6" y="143.3">28</text>
<text x="242.3" y="138.5" transform="rotate(-90 242.3 138.5)">23</text>
<text x="244.9" y="138.5" transform="rotate(-90 244.9 138.5)">24</text>
<text x="134.6" y="145.8">29</text>
<text x="134.6" y="148.3">30</text>
<text x="134.6" y="150.9">31</text>
<text x="134.6" y="153.4">32</text>
<text x="134.6" y="156">33</text>
<text x="134.6" y="158.5">34</text>
<text x="134.6" y="161">35</text>
<text x="134.6" y="163.6">36</text>
<text x="134.6" y="166.1">37</text>
<text x="134.6" y="168.7">38</text>
<text x="134.6" y="171.2">39</text>
<text x="134.6" y="173.7">40</text>
<text x="150.9" y="180.4" transform="rotate(-90 150.9 180.4)">41</text>
<text x="154.7" y="180.4" transform="rotate(-90 154.7 180.4)">42</text>
</g>
<g font-size="1.8" fill="#840084">
<text x="159" y="76.1">AFC01-S40FCA-00</text>
<text x="159.5" y="74.1">J8</text>
</g>
</svg>
